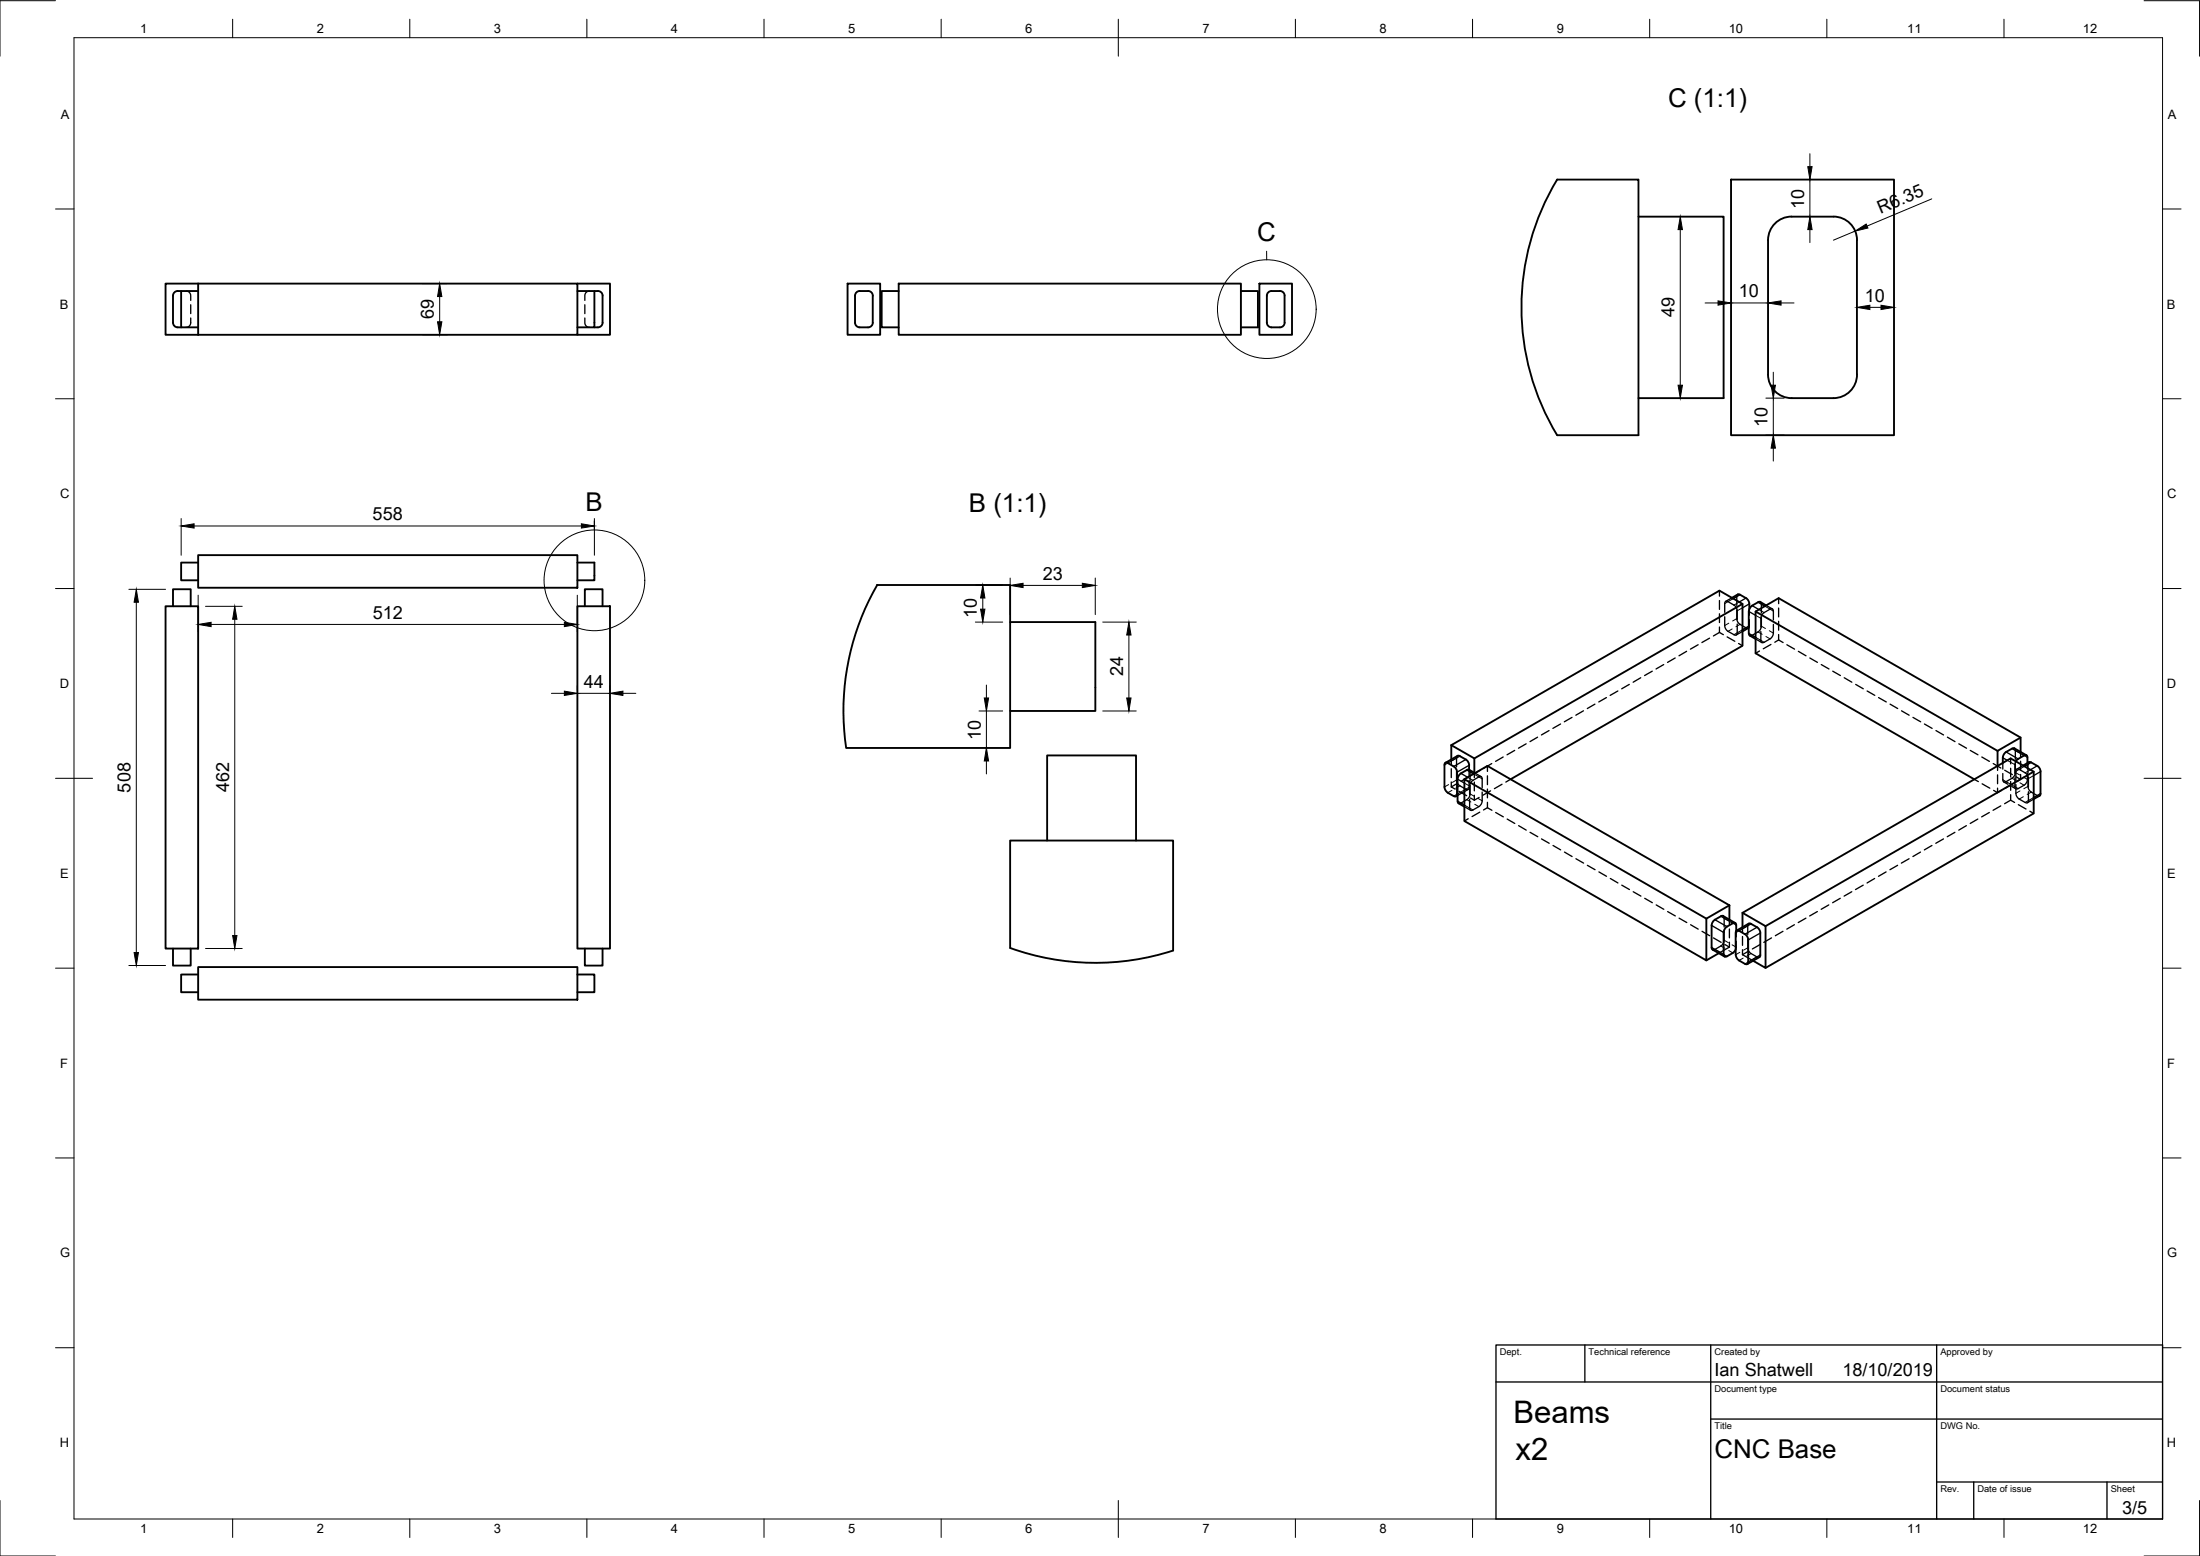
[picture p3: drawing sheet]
<svg xmlns="http://www.w3.org/2000/svg" width="594mm" height="420mm" viewBox="0 0 594 420" stroke-linecap="round" stroke-linejoin="round" font-family="sans-serif">
<!-- layer: Visible -->
<g fill="none" stroke="#000" stroke-width=".51">
<path d="M420.5 48.5h21.9v69h-21.9M420.5 48.5a66.6 66.6 0 0 0 0 69M442.4 58.5h23v49h-23M467.4 48.5h44.1v69h-44.1zM483.8 58.5h11.3M483.8 58.5a6.4 6.4 0 0 0-6.4 6.4v36.2a6.4 6.4 0 0 0 6.4 6.4h11.3a6.4 6.4 0 0 0 6.4-6.4l-.1-36.2a6.3 6.3 0 0 0-6.3-6.4M48.9 78.6a1.68 1.68 0 0 0-2.1 .8l-.1 7.7M53.5 78.6h-4.6v9.8h4.6M53.5 76.6h102.4v13.8h-102.4M53.5 76.6h-8.8v13.8h8.8M53.5 76.6v13.8M155.9 78.6h4.6v9.8h-4.6"/>
<path d="M155.9 76.6h8.8v13.8h-8.8M160.5 78.6h.9M161.4 78.6a1.28 1.28 0 0 1 1.3 1.3v7.2M228.9 76.6h8.8v13.8h-8.8zM242.7 78.6h-4.6v9.8h4.6M242.7 76.6h92.4v13.8h-92.4zM335.1 78.6h4.6v9.8h-4.6M340.1 76.6h8.8v13.8h-8.8zM345.6 78.6h-2.2a1.28 1.28 0 0 0-1.3 1.3v7.2M345.6 78.6a1.28 1.28 0 0 1 1.3 1.3M346.9 79.9v7.2M46.7 87.1a1.28 1.28 0 0 0 1.3 1.3h.9"/>
<path d="M160.5 88.4h.9M162.7 87.1a1.28 1.28 0 0 1-1.3 1.3M230.9 87.1v-7.2a1.25 1.25 0 0 1 1.3-1.3h2.2a1.28 1.28 0 0 1 1.3 1.3v7.2M235.7 87.1a1.28 1.28 0 0 1-1.3 1.3h-2.2a1.28 1.28 0 0 1-1.3-1.3M342.1 87.1a1.28 1.28 0 0 0 1.3 1.3h2.2M346.9 87.1a1.28 1.28 0 0 1-1.3 1.3M53.5 151.9h-4.6v4.8h4.6M53.5 149.9h102.4v8.8h-102.4zM155.9 151.9h4.6v4.8h-4.6M236.9 158h35.9v44h-44.3a68.1 68.1 0 0 1 8.4-44zM44.7 163.7h8.8v92.4h-8.8zM46.7 163.7v-4.6h4.8v4.6"/>
<path d="M155.9 163.7h8.8v92.4h-8.8zM157.9 163.7v-4.6h4.8v4.6M272.8 168h23v24h-23M467.7 161.4l1.6-.9 .6 .1a3.5 3.5 0 0 1 2.3 1.7l.2 .8M470.5 163.1l-72.4 41.7M472.2 169.5l-1.7 1M472.4 163.1v1.4M474.1 165.1l6.2-3.6 65.3 37.7M475.4 162.6l1.5 .9M475.4 162.5l-.7 .1a3.6 3.6 0 0 0-2.3 1.8l-.2 .7 .1 6.2 .2 .3 1.6 .9M390.1 206.5v-.3l.5-.3 2 1.1 .7 .8 .2 .7-.1 6-.2 .5h-.6l-1.7-.9-.7-.9-.1-.7v-5.9M390.3 206l3.3-1.9 .6 .1a3.5 3.5 0 0 1 2.3 1.7l.2 .7"/>
<path d="M391.9 201.2l6.2 3.6v3.9M391.9 201.2l72.4-41.7 6.2 3.6v11.3l-62.6 36M391.9 201.2v3.9M393.6 210.4v5.9M393.6 214.8l-.4 .2M393.6 216.3l.3 .6 1.5 .9M395.4 210.4l65.4 37.7v11.2l-65.4-37.6zM395.4 210.4l6.3-3.6 65.3 37.7M396.1 207.9a3.6 3.6 0 0 0-2.3 1.8l-.2 .7M396.1 207.9l.6-.1 1.6 1M396.7 206.7v1.1M539.4 202.8l6.2-3.6v3.8"/>
<path d="M539.4 202.8l-65.3-37.7v11.3l59 34M539.4 202.8v4M541.7 203.1l2.1-1.1 3.4 1.9M541.7 203l-.5 .5a3.1 3.1 0 0 0-.4 2.5M545 204.9l-.6 .7M546.3 206.7l1.6-.9 .6 .1a3.5 3.5 0 0 1 2.4 1.7l.1 .8v5.9l-.2 .6M547.5 204.5l-.1-.4-.5-.2-1.9 1M547.5 204.5v1.6M549.2 208.4l-72.4 41.7M550.7 214.9l-1.5 .9M282.8 227v-23h24v23M46.7 256.1v4.6h4.8v-4.6"/>
<path d="M157.9 256.1v4.6h4.8v-4.6M316.8 256.7a68 68 0 0 1-44-.7v-29h44v29.7M464.1 257.4l-3.3 1.9M464.7 247.4a3.6 3.6 0 0 0-2.3 1.8l-.2 .7v6.2l.3 .3 3.2 1.9M464.7 247.4l.6-.1 3.3 1.9M465.4 251.8v5.9M467 244.5v3.8M467 244.5l-6.2 3.6M467.9 249.3a3.6 3.6 0 0 0-2.3 1.7l-.1 .8M467.9 257.3l-1.9 1.1-.5-.3v-.4M467.9 249.3l.7-.1 .2 .6M468.7 251.9v5.9"/>
<path d="M468.7 256.4l-.8 .9M468.7 251.8l.3-.5h.6a3.6 3.6 0 0 1 2.3 1.8l.2 .7v5.9l-.3 .6h-.6a3.6 3.6 0 0 1-2.3-1.8l-.2-.7M468.8 249.8v1.6M469 251.3l3.2-1.9 .6 .1a3.5 3.5 0 0 1 2.4 1.7l.1 .7 .1 6-.3 .6M470.5 246.5l6.3 3.6v11.3l-3.4-2M470.5 246.5l72.4-41.7 6.3 3.6v11.2l-72.4 41.8M470.5 246.5v3.9M475.1 258.5l-3.3 1.8M53.5 263.1h-4.6v4.8h4.6M53.5 261.1h102.4v8.8h-102.4zM155.9 263.1h4.6v4.8h-4.6"/>
</g>
<!-- layer: Hidden -->
<g fill="none" stroke="#000" stroke-width=".36">
<path d="M50.2 78.6a1.23 1.23 0 0 1 1.3 1.3v1.2M159.2 78.6a1.23 1.23 0 0 0-1.3 1.3v1.2M51.5 85.9v1.2a1.23 1.23 0 0 1-1.3 1.3M51.5 82.3v2.4M157.9 85.9v1.2a1.23 1.23 0 0 0 1.3 1.3M157.9 82.3v2.4M464.3 159.5v1.5M449.3 179.5l-2.1 1.1M452.4 177.7l-2.1 1.2M455.4 175.9l-2 1.2M458.6 174.1l-2.1 1.2M461.6 172.3l-2 1.2"/>
<path d="M464.3 170.8l-1.6 .9M464.3 162.2v2.3M464.3 165.7v2.4M464.3 169.3v1.5M464.3 170.8l1.1 .6M465.7 166.5v2.4a1.97 1.97 0 0 0 .9 1.6l1.6 .9a.54 .54 0 0 0 .7 .1 .54 .54 0 0 0 .2-.6v-2.4M465.7 165.4v-2.4a.54 .54 0 0 1 .3-.6 .54 .54 0 0 1 .6 .1l1.6 .9a1.89 1.89 0 0 1 .9 1.5v2.4M466.4 172l2.1 1.2M467.7 161.4l-1.7 1M469 164.7v2.3a1.89 1.89 0 0 0 .9 1.6l1.6 .9 .6 .1M469.2 160.5l-.2 .5v2.5M469.5 173.8l1 .6"/>
<path d="M470.5 170.5l-1.6 1M472.4 167.3l-.2 2.2M472.4 164.5v1.6M474.1 172.5l1.6 1M475.1 175.8l-1 .6M475.4 162.6l.2 .6v2.3M475.6 166.7v2.4a2.07 2.07 0 0 1-.9 1.5l-1.8 1h-.4M476.9 163.5l1.7 .9M478.2 174l-2.1 1.2M478.9 168.6v2.4a1.97 1.97 0 0 1-.9 1.5l-1.6 .9a.54 .54 0 0 1-.7 .1 .54 .54 0 0 1-.2-.6v-2.4M478.9 167.4v-2.4a.55 .55 0 0 0-.3-.6 .55 .55 0 0 0-.6 .1l-1.6 .9a1.97 1.97 0 0 0-.9 1.6v2.4M480.3 172.8l-1 .6"/>
<path d="M480.3 161.5v1.5M480.3 164.2v2.4M480.3 167.8v2.4M480.3 171.3v1.5M480.3 172.8l1.2 .7M482.5 174.1l2.1 1.2M485.6 175.9l2.1 1.2M488.7 177.7l2.1 1.2M491.8 179.5l2.1 1.1M415.2 199.1l-2 1.2M418.3 197.3l-2.1 1.2M421.4 195.5l-2.1 1.2"/>
<path d="M424.5 193.7l-2.1 1.2M427.6 191.9l-2.1 1.2M430.7 190.1l-2.1 1.2M433.8 188.4l-2.1 1.1M436.9 186.6l-2.1 1.2M440 184.8l-2.1 1.2M443.1 183l-2.1 1.2M446.2 181.2l-2.1 1.2M494.9 181.2l2.1 1.2M498 183l2.1 1.2M501.1 184.8l2.1 1.2M504.2 186.6l2.1 1.2"/>
<path d="M507.3 188.4l2.1 1.1M510.4 190.1l2 1.2M513.5 191.9l2 1.2M516.6 193.7l2 1.2M519.7 195.5l2 1.2M522.8 197.3l2 1.2M525.9 199.1l2 1.2M391.9 212.5l1 .6M391.9 205.1v1.3M391.9 207.6v2.4M391.9 211.2v1.3M393.3 208.3v2.3a1.89 1.89 0 0 0 .9 1.6l1.6 .9a.54 .54 0 0 0 .7 .1 .54 .54 0 0 0 .2-.6v-1.8"/>
<path d="M393.5 211.5l-1.6 1M393.6 204.1l-.3 .4v2.6M394 213.7l2 1.2M395.4 217.8l1.7 1M396.5 213.2l-2.9 1.6M396.6 209.8l-2 1.1M396.7 207.8v1.8M396.7 207.9l.3 .4v2.5M397 212v2.4a1.89 1.89 0 0 1-.9 1.5l-1.6 1h-.6M397.1 215.5l1 .6M398.1 208.7v1.3M398.1 211.2v2.4"/>
<path d="M398.1 214.7v1.4M398.3 208.8l1.7 .9M399.4 215.3l-1.3 .8M399.6 219.3l-2.1 1.2M399.7 208l-2 1.2M400.2 213.9v2.3a1.97 1.97 0 0 1-.8 1.6l-1.7 .9a.54 .54 0 0 1-.6 .1 .54 .54 0 0 1-.2-.6v-2.4M400.2 212.7v-2.4a.54 .54 0 0 0-.2-.6 .54 .54 0 0 0-.6 .1l-1.7 .9a1.89 1.89 0 0 0-.8 1.6v2.3M401.7 218.1l-1.1 .6M401.7 206.8v1.5M401.7 209.5v2.4M401.7 213.1v2.3M401.7 216.6v1.5"/>
<path d="M401.7 218.1l1.2 .7M402.5 213.6l-2.1 1.1M402.8 206.2l-2 1.2M403.9 219.4l2.1 1.2M405.6 211.8l-2.1 1.2M405.9 204.4l-2 1.2M407.9 210.4l-1.3 .8M409 202.6l-2 1.2M412.1 200.9l-2.1 1.1M529 200.9l2 1.1M532 202.6l2.1 1.2M533.1 210.4l1.1 .7"/>
<path d="M535.2 204.4l2 1.2M535.2 211.6l2.1 1.2M537.2 219.4l-2.1 1.2M538.2 206.2l2.1 1.2M538.4 213.4l1 .6M539.4 206.8v1.2M539.4 209.2v2.4M539.4 212.8v1.2M540.3 217.6l-2.1 1.2M540.5 213.4l-1.1 .6M540.8 206v1.7M541.1 211.1l1.1 .7"/>
<path d="M541.3 208l2.1 1.2M542.9 216.1l-1.6 .9M542.9 204.8v1.5M542.9 207.5v2.3M542.9 211v2.4M542.9 214.6v1.5M542.9 216.1l1.1 .6M543.2 212.4l1.1 .6M543.6 211.6l-2.1 1.2M544 202.1l.2 .4v2.5M544.2 206.2v2.4a1.89 1.89 0 0 1-.9 1.5l-1.6 1a.54 .54 0 0 1-.6 0 .54 .54 0 0 1-.3-.6v-1.6M544.3 205.6l-.2 .7v2.6"/>
<path d="M544.4 211.8v2.4a1.97 1.97 0 0 0 .9 1.6l1.6 .9a.54 .54 0 0 0 .6 .1 .54 .54 0 0 0 .3-.6v-2.4M544.4 210.7v-2.4a.54 .54 0 0 1 .2-.6 .54 .54 0 0 1 .7 .1l1.6 .9a1.89 1.89 0 0 1 .9 1.5v2.4M544.4 209.8l1.2 .7M545 217.3l2.1 1.2M545.6 209.1v1.4l-1 .6M545.6 203v1.4M545.6 205.5v2.4M546.3 206.7l-1.7 1M547.5 208.9v1.6a2.07 2.07 0 0 1-.9 1.5l-1.6 .9a.54 .54 0 0 1-.7 .1 .54 .54 0 0 1-.2-.6v-2.4M547.5 206.1v1.6M547.6 210v2.3a1.89 1.89 0 0 0 .9 1.6l1.8 1h.4M547.9 205.8l-.3 .4v2.6"/>
<path d="M548.1 219.1l1.1 .5M549.2 215.8l-1.7 .9M396.5 221.1l-1.1 .6M407 221.2l2 1.2M410.1 222.9l2 1.3M413.2 224.7l2 1.2M416.3 226.5l2 1.2M419.4 228.3l2 1.2M422.5 230.1l2 1.2M425.6 231.9l2 1.2M428.6 233.7l2.1 1.1M431.8 235.4l2 1.2"/>
<path d="M434.8 237.2l2.1 1.2M437.9 239l2.1 1.2M503.1 239l-2 1.2M506.2 237.2l-2 1.2M509.3 235.4l-2 1.2M512.4 233.7l-2.1 1.1M515.5 231.9l-2.1 1.2M518.6 230.1l-2 1.2M521.7 228.3l-2.1 1.2M524.8 226.5l-2.1 1.2M527.9 224.7l-2.1 1.2M531 222.9l-2.1 1.3"/>
<path d="M534.1 221.2l-2.1 1.2M441 240.8l2.1 1.2M444.1 242.6l2.1 1.2M447.2 244.3l2.1 1.2M450.3 246.1l2.1 1.2M453.4 247.9l2.1 1.2M456.5 249.7l2.1 1.2M459.6 251.5l2.1 1.2M462.7 253.3l2.1 1.2M465.3 247.4l.3 .4v2.5M465.6 251.5v2.4a1.97 1.97 0 0 1-.9 1.5l-1.6 1h-.7M465.8 255.1l1.2 .6"/>
<path d="M467 248.3v1.4M467 250.8v2.4M467 254.4v1.3M467 255.7l-2.9 1.7M468.8 254.2l-.1 2.2M468.8 251.4v1.6M470.5 257.8l2.9 1.6M470.5 250.4v1.3M470.5 252.9v2.4M470.5 256.5v1.3M472 253.6v2.3a1.89 1.89 0 0 0 .8 1.6l1.8 1h.5M472.2 256.8l-1.7 1"/>
<path d="M472.2 249.4l-.2 .4v2.5M475.3 255.1l-2.1 1.1M478.4 253.3l-2.1 1.2M481.5 251.5l-2.1 1.2M484.5 249.7l-2 1.2M487.7 247.9l-2.1 1.2M490.7 246.1l-2 1.2M493.8 244.3l-2 1.2M496.9 242.6l-2 1.2M500 240.8l-2 1.2"/>
</g>
<!-- layer: Hidden Narrow -->
<g fill="none" stroke="#000" stroke-width=".27">
<path d="M466.8 168.3l-1.1 .6M466.8 162.3l-1.1 .7M467.7 169.8l-1.1 .7M468 161.6l-1.4 .9M469 167l-1.1 .7M469 161.1l-1.1 .7M469.3 170.8l-1.1 .6M469.6 162.6l-1.4 .8M469.9 168.6l-1.1 .6M470.5 170.1l-1.4 .8M470.5 164.1l-1.4 .8M471.5 169.5l-1.1 .7"/>
<path d="M472.4 169l-.2 .1M473.1 171.6l1.1 .6M474.1 172.1l1.4 .8M474.1 166.2l1.4 .8M474.7 170.6l1.1 .7M475 164.6l1.4 .8M475.3 172.8l1.1 .6M475.6 163.2l1.1 .6M475.6 169.1l1.1 .6M476.6 163.7l1.4 .8M476.9 171.9l1.1 .6M477.8 164.4l1.1 .6"/>
<path d="M477.8 170.3l1.1 .7M391.2 205.9l-1.1 .7M391.2 211.9l-1.1 .6M392.1 213.4l-1.2 .7M393.3 204.7l-1.1 .6M393.3 210.6l-1.1 .7M393.7 214.3l-1.1 .7M394.2 212.2l-1.1 .6M394.5 216.9l1.1 .6M394.6 213.8l-1 .6M395.4 217.4l1.5 .8M395.4 211.5l1.5 .8"/>
<path d="M395.8 213.1l-1.1 .6M396.1 215.9l1.1 .7M396.3 209.9l1.4 .8M396.6 218.1l1.1 .6M396.7 212.6l-1 .6M397 214.4l1.1 .6M397 208.4l1.1 .7M397.9 209l1.5 .8M398.2 217.2l1.2 .6M399.1 215.6l1.1 .6M399.1 209.7l1.1 .6M540.8 210.5l1.1 .7"/>
<path d="M541.7 211.1l1.1 .6M542 205.3l2.1 1.2M543 211.8l1.1 .6M543.3 210.1l1.1 .7M543.9 212.3l1.1 .6M544.2 208.6l1.1 .6M544.2 202.6l1.1 .7M545.5 213.6l-1.1 .6M545.5 207.6l-1.1 .7M545.5 211.4l1.1 .6M546.4 209.8l1.1 .7M546.4 203.9l1.1 .6"/>
<path d="M546.4 215.1l-1.1 .7M546.7 206.9l-1.4 .9M547.6 212.3l-1.1 .7M547.6 206.4l-1.1 .6M548 216l-1.1 .7M548.3 207.9l-1.4 .8M548.5 213.9l-1.1 .6M549.2 215.3l-1.4 .9M549.2 209.4l-1.4 .8M550.1 214.8l-1.1 .7M463.1 256.4l1.1 .6M464.7 255.4l1.1 .7"/>
<path d="M465.2 257.6l1.1 .6M465.6 253.9l1.1 .6M465.6 247.9l1.1 .7M466.8 256.7l1.1 .6M467.7 255.1l1.1 .7M467.7 249.2l1.1 .6M469.8 257.2l-1.1 .6M469.8 251.2l-1.1 .7M470.7 258.7l-1.1 .7M472 255.9l-1.2 .7M472 250l-1.2 .6M472.3 259.6l-1.1 .7"/>
<path d="M472.8 257.5l-1.1 .6M474.5 258.4l-1.2 .6"/>
</g>
<!-- layer: Visible Narrow -->
<g fill="none" stroke="#000" stroke-width=".36">
<path d="M469.9 160.6l-1.9 1M471.5 161.5l-1.9 1.1M472.2 171l1.9 1.1M472.2 165.1l1.9 1.1M472.2 169.1l-1.7 1M472.4 163.1l-1.9 1M473.1 163.5l1.9 1.1M474.7 162.6l1.9 1.1M393.6 216.3l1.8 1.1M393.6 210.4l1.8 1.1M393.6 214.4l-.2 .1M394.2 204.2l-3.3 1.8"/>
<path d="M394.5 208.8l1.8 1.1M395.8 205.1l-3.2 1.9M396.1 207.9l1.8 1.1M396.7 206.7l-3.3 1.8M540.8 204.6l1.2 .7M541.7 203.1l3.3 1.8M543.3 202.1l3.3 1.9M548.5 205.9l-1.8 1M550.1 206.8l-1.8 1.1M551 214.3l-1.8 1M551 208.4l-1.8 1M462.2 255.8l3.2 1.9"/>
<path d="M462.2 249.9l3.2 1.9M463.1 248.3l3.2 1.9M464.7 247.4l3.2 1.9M472.8 249.5l-3.2 1.8M474.5 250.4l-3.3 1.9M475.3 257.9l-3.2 1.9M475.3 251.9l-3.2 1.9"/>
</g>
<!-- layer: Border -->
<g fill="none" stroke="#000" stroke-width=".27">
<path d="M15 .2h-15v15M20 10.2h564v400h-564zM62.8 5.2v5M110.7 5.2v5M158.5 5.2v5M206.3 5.2v5M254.1 5.2v5M302 5.2v10M349.8 5.2v5M397.6 5.2v5M445.5 5.2v5M493.3 5.2v5"/>
<path d="M541.1 5.2v5M579 .2h15v15M15 56.4h5M584 56.4h5M15 107.7h5M584 107.7h5M15 158.9h5M584 158.9h5M15 210.2h10M579 210.2h10M15 261.4h5M584 261.4h5"/>
<path d="M15 312.7h5M584 312.7h5M15 363.9h5M584 363.9h5M0 405.2v15h15M62.8 410.2v5M110.7 410.2v5M158.5 410.2v5M206.3 410.2v5M254.1 410.2v5M302 405.2v10M349.8 410.2v5"/>
<path d="M397.6 410.2v5M445.5 410.2v5M493.3 410.2v5M541.1 410.2v5M594 405.2v15h-15"/>
</g>
<!-- layer: TitleBlock -->
<path d="M404 363.2h180v47h-180zM404 373.2h180M428 363.2v10M462 363.2v47M523 363.2v47M462 383.2h122M523 400.2h61M533 400.2v10M569 400.2v10" fill="none" stroke="#000" stroke-width=".36"/>
<!-- layer: Annotations -->
<g fill="none" stroke="#000" stroke-width=".27">
<path d="M342 67.8l.1 2.4M160.5 140.6v2.5"/>
<circle cx="342.1" cy="83.5" r="13.3"/>
<circle cx="160.5" cy="156.7" r="13.6"/>
</g>
<!-- layer: Dimensions -->
<g fill="none" stroke="#000" stroke-width=".27">
<path d="M488.7 41.5v3.5M488.7 48.5v10M521.7 53.7l-17.5 7.3M114.1 76.6h6.6M453.7 62v42M488.7 62v3.5M501 62.4l-5.9 2.5M114.1 90.4h6.6M118.7 80.1v6.8M460.4 81.8h3.5M467.4 81.8h10M480.9 81.8h3.5"/>
<path d="M504.9 83h3M476.8 117.5h5M476.8 107.5h5M478.9 100.5v3.5M478.9 107.5v10M478.9 121v3.5M34.8 159.1h9.9M48.9 140v9.9M52.4 142h104.6M160.5 140v9.9M263.4 158h7.4M272.8 156.1v9.9"/>
<path d="M276.3 158.1h16M295.8 156.1v9.9M36.8 162.6v94.6M53.5 160.7v9.9M55.5 163.7h9.9M57 168.6h95.4M63.4 167.2v85.4M155.9 160.7v9.9M263.4 168h7.4M265.4 161.5v3M297.8 168h9M304.8 171.5v17"/>
<path d="M148.9 187.2h3.5M155.9 185.2v1.2M155.9 187.2h8.8M164.7 185.2v1.2M168.2 187.2h3.5M264.4 192h6.4M266.4 185v3.5M266.4 192v10M297.8 192h9M266.4 205.5v3.5M55.5 256.1h9.9M34.8 260.7h9.9"/>
</g>
<g fill="#000" stroke="#000" stroke-width=".27">
<path d="M488.2 45h1.1l-.6 3.5zM453.7 58.5l.6 3.5h-1.2zM488.7 58.5l.6 3.5h-1.1zM501 62.4l2.9-1.9 .5 1.1zM118.7 76.6l.6 3.5h-1.1zM118.2 86.9h1.1l-.6 3.5zM463.9 81.2l3.5 .6-3.5 .6zM477.4 81.8l3.5-.6v1.2zM501.4 83l3.5-.6v1.2zM507.9 82.4l3.5 .6-3.5 .6zM453.1 104h1.2l-.6 3.5zM478.3 104h1.1l-.5 3.5z"/>
<path d="M478.9 117.5l.5 3.5h-1.1zM48.9 142l3.5-.6v1.2zM157 141.4l3.5 .6-3.5 .6zM272.8 158.1l3.5-.6v1.2zM292.3 157.5l3.5 .6-3.5 .6zM36.8 159.1l.6 3.5h-1.2zM53.5 168.6l3.5-.6v1.2zM63.4 163.7l.6 3.5h-1.2zM152.4 168l3.5 .6-3.5 .6zM264.8 164.5h1.2l-.6 3.5zM265.4 158l.6 3.5h-1.2zM304.8 168l.6 3.5h-1.2z"/>
<path d="M152.4 186.6l3.5 .6-3.5 .6zM164.7 187.2l3.5-.6v1.2zM265.8 188.5h1.2l-.6 3.5zM304.2 188.5h1.2l-.6 3.5zM266.4 202l.6 3.5h-1.2zM36.2 257.2h1.2l-.6 3.5zM62.8 252.6h1.2l-.6 3.5z"/>
</g>
<g font-size="8.4">
<text x="408.7" y="384.3">Beams</text>
<text x="409.3" y="394.3">x2</text>
</g>
<g font-size="7">
<text x="450.4" y="28.8">C (1:1)</text>
<text x="339.5" y="65.2">C</text>
<text x="158.1" y="138.1">B</text>
<text x="261.7" y="138.3">B (1:1)</text>
<text x="463" y="393.7">CNC Base</text>
</g>
<g font-size="4.9">
<text x="487.2" y="56.4" transform="rotate(-90 487.2 56.4)">10</text>
<text x="507.8" y="57.8" transform="rotate(-23 507.8 57.8)">R6.35</text>
<text x="469.6" y="80.3">10</text>
<text x="503.6" y="81.4">10</text>
<text x="117.2" y="86.2" transform="rotate(-90 117.2 86.2)">69</text>
<text x="452.2" y="85.6" transform="rotate(-90 452.2 85.6)">49</text>
<text x="477.3" y="115.4" transform="rotate(-90 477.3 115.4)">10</text>
<text x="100.6" y="140.5">558</text>
<text x="281.6" y="156.5">23</text>
<text x="100.6" y="167.1">512</text>
<text x="263.8" y="167" transform="rotate(-90 263.8 167)">10</text>
<text x="157.7" y="185.7">44</text>
<text x="303.3" y="182.6" transform="rotate(-90 303.3 182.6)">24</text>
<text x="264.8" y="199.9" transform="rotate(-90 264.8 199.9)">10</text>
<text x="35.2" y="214" transform="rotate(-90 35.2 214)">508</text>
<text x="61.8" y="213.9" transform="rotate(-90 61.8 213.9)">462</text>
<text x="463" y="371.7">Ian Shatwell</text>
<text x="497.5" y="371.7">18/10/2019</text>
<text x="573.1" y="408.8">3/5</text>
</g>
<g font-size="3.5">
<text x="37.9" y="8.9">1</text>
<text x="85.6" y="8.9">2</text>
<text x="133.4" y="8.9">3</text>
<text x="181.1" y="8.9">4</text>
<text x="229" y="8.9">5</text>
<text x="276.8" y="8.9">6</text>
<text x="324.7" y="8.9">7</text>
<text x="372.5" y="8.9">8</text>
<text x="420.4" y="8.9">9</text>
<text x="466.8" y="8.9">10</text>
<text x="515" y="8.9">11</text>
<text x="562.5" y="8.9">12</text>
<text x="16.4" y="32">A</text>
<text x="585.4" y="32">A</text>
<text x="16.2" y="83.3">B</text>
<text x="585.2" y="83.3">B</text>
<text x="16.2" y="134.6">C</text>
<text x="585.2" y="134.6">C</text>
<text x="16.2" y="185.8">D</text>
<text x="585.2" y="185.8">D</text>
<text x="16.2" y="237">E</text>
<text x="585.2" y="237">E</text>
<text x="16.2" y="288.3">F</text>
<text x="585.2" y="288.3">F</text>
<text x="16.2" y="339.6">G</text>
<text x="585.2" y="339.6">G</text>
<text x="16.2" y="390.8">H</text>
<text x="585.2" y="390.8">H</text>
<text x="37.9" y="413.9">1</text>
<text x="85.6" y="413.9">2</text>
<text x="133.4" y="413.9">3</text>
<text x="181.1" y="413.9">4</text>
<text x="229" y="413.9">5</text>
<text x="276.8" y="413.9">6</text>
<text x="324.7" y="413.9">7</text>
<text x="372.5" y="413.9">8</text>
<text x="420.4" y="413.9">9</text>
<text x="466.8" y="413.9">10</text>
<text x="515" y="413.9">11</text>
<text x="562.5" y="413.9">12</text>
</g>
<g font-size="2.5">
<text x="405" y="366">Dept.</text>
<text x="429" y="366">Technical reference</text>
<text x="463" y="366">Created by</text>
<text x="524" y="366">Approved by</text>
<text x="463" y="376">Document type</text>
<text x="524" y="376">Document status</text>
<text x="463" y="386">Title</text>
<text x="524" y="386">DWG No.</text>
<text x="524" y="403">Rev.</text>
<text x="534" y="403">Date of issue</text>
<text x="570" y="403">Sheet</text>
</g>
</svg>
